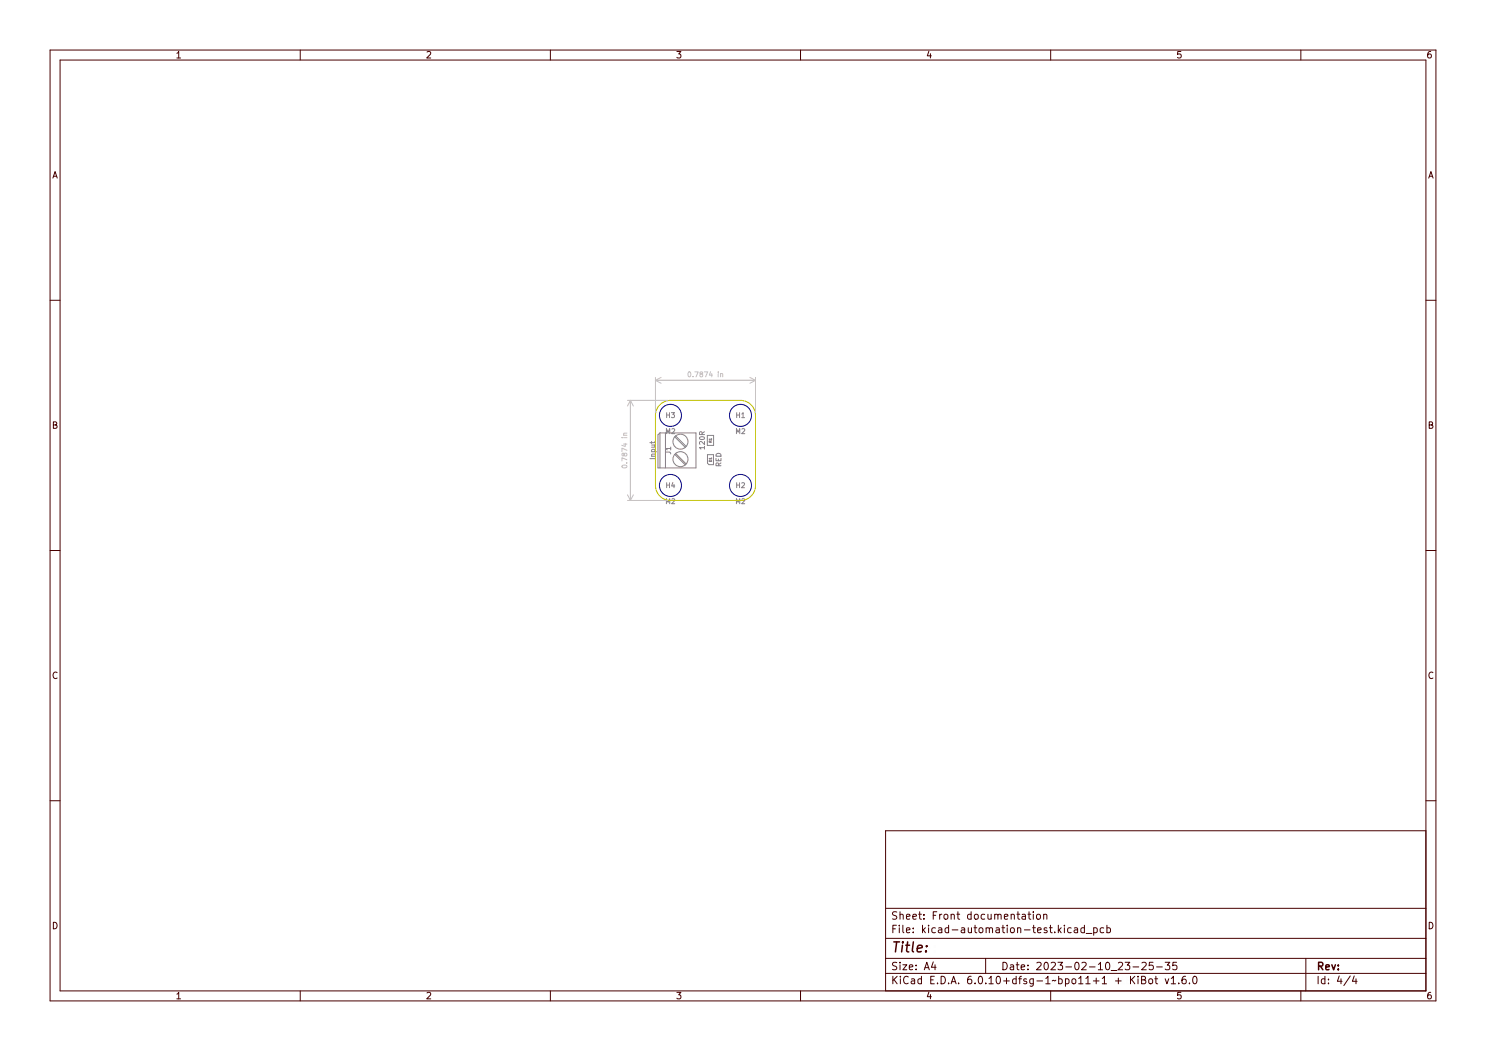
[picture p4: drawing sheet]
<svg xmlns="http://www.w3.org/2000/svg" width="297mm" height="210mm" viewBox="0 0 297 210" stroke-linecap="round" stroke-linejoin="round" font-family="sans-serif">
<g fill="none" stroke="#848484" stroke-width=".2">
<path d="M129.9 91.6h1M130 91.3l.1 .2h.7l.1-.2v.6l-.1-.2h-.7l-.1 .2zM130.2 88.1l.1 .3h.5l.1-.3v.3l-.6 .1-.1 .2v-.2h-.2v-.1h.2zM130.2 88.9h.7l-.1 .1a.23 .23 0 0 1 .1 .3 .23 .23 0 0 1-.2 .2h-.5v-.2h.5l.1-.1-.1-.2h-.5zM130.2 91.2h.7M130.2 90.2h1M130.2 88.9h.7M130.2 88.2v.4M130.3 90.6l.6-.1v.1h-.5l-.1 .2 .1 .1h.5v.2h-.7zM130.3 90.2l-.1-.2 .2-.2 .4 .1v.3M130.3 89.7a.35 .35 0 0 1 .4 0 .35 .35 0 0 1 .2 .4h.3v.2h-1zM130.4 89.8l.4 .1a.24 .24 0 0 1-.2 .2 .24 .24 0 0 1-.2-.3z"/>
<path d="M130.8 88.9v.4h-.6M130.9 90.7l-.6 .1v.4M130.9 88.2l-.2 .2h-.8M131.9 86.5h7.2v7h-7.6v-6.6zM131.9 86.5v7M133 86.5v7M133 90.3l.9 .1 .1 .3M133.1 90.2h.7a.28 .28 0 0 1 .3 .2 .28 .28 0 0 1-.2 .3 .23 .23 0 0 0 .1-.2 .23 .23 0 0 0-.2-.2h-.6v.2h-.1zM133.1 89.5h.9l.1-.2v.5l-.1-.2h-.8l.1 .2h-.1zM134 89.6h-1l.3 .3M134 89.3v.6M134.8 87.3l2.1 2.1"/>
<path d="M134.8 90.8l2.1 2.1M135 87.1l2.1 2.1M135 90.6l2.1 2.1M139.8 87.4a.49 .49 0 0 1 .6-.2 .49 .49 0 0 1 .3 .5 .49 .49 0 0 1-.5 .2 .49 .49 0 0 1-.4-.5zM139.9 89.1h.8l.1-.2v.5l-.1-.2h-.7v.2h-.1zM139.9 88.2l.3-.1 .5 .4v-.4h.1v.6l-.5-.4a.23 .23 0 0 0-.4 .1 .23 .23 0 0 0 .1 .3l-.1-.1zM139.9 86.6l.3-.1 .2 .2 .4-.3-.4 .4v.2h.4v.1h-.9zM140 87.3h.6l.2 .1a.47 .47 0 0 1-.5 .5 .47 .47 0 0 1-.4-.5zM140 87.5a.44 .44 0 0 1 .7 .2 .44 .44 0 0 1-.7-.2zM140 86.7h.3v.3h-.3zM140.3 86.8v-.5h-.4l-.1 .5h1M140.8 89.4h-1l.3 .3"/>
<path d="M140.8 88.2v.6l-.7-.6-.3 .2 .1 .4M140.8 89.2v.5M140.8 86.2l-.5 .4M141.4 87h1.2v2h-1.2zM141.4 90.8h1.2v2h-.9l-.3-.3zM141.7 91.6l.5-.1v.2l-.4-.1v.2zM141.7 87.7l.5-.1v.3l-.4-.1v.1zM141.8 92a.26 .26 0 0 1 .3-.1 .26 .26 0 0 1 .1 .3h-.5zM141.8 88.1h.2l.2-.1-.2 .2 .2 .1h-.5zM141.8 91.9h.4v.3h-.5zM141.8 88.1l.2 .2h-.2zM141.8 92h.3l.1 .1h-.4z"/>
<path d="M142 88.4l-.1-.3h-.1l-.1 .3h.5M142.2 91.6h-.5l.2 .1M142.2 87.7h-.5l.2 .2M142.2 87.6v.3M142.2 91.4v.3M142.2 88.1l-.2 .1M143.1 91.6v.4h1v-.4M143.1 90.8a.54 .54 0 0 1 .7-.2 .54 .54 0 0 1 .3 .5h-1zM143.2 91.5h.1v.5h.3v-.4h.1v.4h.3v-.5h.1v.6h-.9zM143.2 92.4h.3l.2 .1 .4-.3-.4 .5v.1h.4v.1h-.9zM143.3 90.8l.3-.1a.45 .45 0 0 1 .5 .6h-.9zM143.3 92.5h.3v.3h-.3z"/>
<path d="M143.4 90.9h.5l.1 .3h-.7zM143.6 91.7v.3M143.6 93v-.4l-.4-.1-.1 .5h1M144.1 92.5l-.5 .3"/>
<circle cx="136" cy="88.2" r="1.5"/>
<circle cx="136" cy="91.7" r="1.5"/>
<circle cx="140.3" cy="87.6" r=".09"/>
</g>
<path d="M131.6 81.1a2.99 2.99 0 0 1 2.4-1.1h14a3 3 0 0 1 3 3v14a3 3 0 0 1-3 3h-14a3 3 0 0 1-3-3v-14l.1-.7z" fill="none" stroke="#c2c200" stroke-width=".2"/>
<g fill="none" stroke="#c2c2c2" stroke-width=".2">
<path d="M125.4 80h8.1M126 80v20M126 80l-.6 1.1M126 80l.6 1.1M131 75.4v7.1M131 76h20M131 76l1.1 .6M132.1 75.4l-1.1 .6M137.5 74.5l.1-.1a.47 .47 0 0 1 .5 .5 .47 .47 0 0 1-.5 .4l-.1-.2zM137.7 74.5a.4 .4 0 0 1 .3 .4 .4 .4 0 0 1-.3 .3l-.1-.3zM138.5 75.1h.2v.2h-.2zM139.1 74.4h.6l-.4 .9h-.1l.3-.8h-.4z"/>
<path d="M140 74.4a.27 .27 0 0 1 .4 0 .27 .27 0 0 1-.1 .4 .28 .28 0 0 1 .1 .4 .28 .28 0 0 1-.4 0 .28 .28 0 0 1 .1-.4l-.2-.1zM140.7 74.4h.6l-.4 .9h-.1l.3-.8h-.4zM141.8 74.4h.2v.6h.1l-.1 .3h-.1v-.2h-.4zM141.9 74.5v.5h-.3zM143.2 74.6h.3v.6l.2 .1h-.6l.2-.1v-.5zM143.3 74.3l.2 .2zM143.9 74.6l.1 .1a.24 .24 0 0 1 .3-.1 .24 .24 0 0 1 .2 .3v.4h-.1l-.1-.5-.1-.1-.1 .1-.1 .5h-.1zM149.9 75.4l1.1 .6M151 75.4v7.1M151 76l-1.1 .6M124.3 87.5l.2 .1zM124.4 91.3l.9 .3v.2l-.8-.4v.5h-.1z"/>
<path d="M124.4 89.7l.9 .3v.2l-.8-.4v.5h-.1zM124.4 89h.6l.1-.2 .2 .3h-.2v.4h-.1l-.6-.4zM124.4 90.6l.3-.1 .1 .2a.28 .28 0 0 1 .4-.1 .28 .28 0 0 1 0 .4 .28 .28 0 0 1-.4-.1 .27 .27 0 0 1-.4 .1 .27 .27 0 0 1 0-.4zM124.5 93l.6-.1 .2 .2a.47 .47 0 0 1-.4 .4 .47 .47 0 0 1-.5-.4zM124.5 93.1a.44 .44 0 0 1 .7 .2 .44 .44 0 0 1-.7-.2zM124.5 89.1h.5v.3zM124.6 87.5h.6l.1-.2v.6l-.1-.3h-.5l-.1 .2zM124.7 86.5h.6v.1h-.5l-.1 .2 .1 .1h.5v.1h-.7zM125.1 92.3h.2v.2h-.2zM125.4 100h8.1M125.4 98.9l.6 1.1M126.6 98.9l-.6 1.1"/>
<circle cx="137.8" cy="74.8" r=".09"/>
<circle cx="140.2" cy="75.1" r=".19"/>
<circle cx="140.2" cy="74.6" r=".17"/>
<circle cx="124.6" cy="90.8" r=".17"/>
<circle cx="124.8" cy="93.2" r=".09"/>
<circle cx="125.1" cy="90.8" r=".19"/>
</g>
<g fill="none" stroke="#000084" stroke-width=".2">
<circle cx="134" cy="97" r="2.2"/>
<circle cx="134" cy="83" r="2.2"/>
<circle cx="148" cy="97" r="2.2"/>
<circle cx="148" cy="83" r="2.2"/>
</g>
<g fill="none" stroke="#480000" stroke-width=".2">
<path d="M10 10h277v190h-277zM12 12h273v186h-273zM60 10v2M110 10v2M160 10v2M210 10v2M260 10v2M10 60h2M285 60h2M10 110h2M285 110h2M10 160h2"/>
<path d="M285 160h2M285 166h-108v32M60 198v2M110 198v2M160 198v2M177 181.5h108M177 187.5h108M177 191.5h108M177 194.5h108M178.1 195.2h.2v.6l.6-.6h.3l-.6 .6 .6 .8h-.3l-.4-.7-.2 .1v.6h-.2zM178.2 185h.9v.1h-.7v.5h.6v.1h-.6v.7h-.2zM178.2 182.4l.6-.1h.2v.2a.31 .31 0 0 0-.5-.1 .31 .31 0 0 0-.1 .4 .5 .5 0 0 1 .6 .6 .5 .5 0 0 1-.8 .3l-.1-.2a.34 .34 0 0 0 .5 .1 .34 .34 0 0 0 .1-.5 .47 .47 0 0 1-.5-.2 .47 .47 0 0 1 0-.5z"/>
<path d="M178.2 192.5l.6-.1h.2v.2a.31 .31 0 0 0-.5-.1 .31 .31 0 0 0-.1 .4 .5 .5 0 0 1 .6 .6 .5 .5 0 0 1-.8 .3l-.1-.3a.34 .34 0 0 0 .5 .2 .34 .34 0 0 0 .1-.5 .47 .47 0 0 1-.5-.2 .47 .47 0 0 1 0-.5zM179.4 182.2h.2v.6a.35 .35 0 0 1 .4-.2 .35 .35 0 0 1 .2 .4v.7h-.2v-.8l-.2-.1-.2 .2v.7h-.2zM179.4 185.3h.5v1h.3v.1h-.8v-.1h.3v-.8h-.3zM179.4 192.7h.5v1h.3v.1h-.8v-.1h.3v-.8h-.3zM179.4 195.5h.5v1h.3v.1h-.8v-.1h.3v-.8h-.3zM179.7 184.9h.2v.2h-.2zM179.7 192.3h.2v.2h-.2zM179.7 195.1h.2v.2h-.2zM180.5 184.9h.5v1.2l.4 .2v.1l-.5-.1-.1-1.3h-.3zM180.6 192.7h.8l-.6 1h.6v.1h-.8l.6-.9h-.6zM180.6 182.8l.2-.2a.48 .48 0 0 1 .5 .1 .48 .48 0 0 1 .2 .5h-.8a.42 .42 0 0 0 .3 .4 .42 .42 0 0 0 .4-.1 .47 .47 0 0 1-.4 .3 .47 .47 0 0 1-.4-.3zM180.7 195.3a.4 .4 0 0 1 .4-.2 .4 .4 0 0 1 .3 .3 .56 .56 0 0 0-.7 .4 .56 .56 0 0 0 .5 .7l.2-.1a.43 .43 0 0 1-.4 .3 .43 .43 0 0 1-.4-.4l-.1-.6z"/>
<path d="M180.8 182.8h.3l.2 .3h-.6zM181.8 195.6l.3-.1a.43 .43 0 0 1 .5 .5v.6h-.2v-.1a.38 .38 0 0 1-.4 .1 .38 .38 0 0 1-.3-.4 .38 .38 0 0 1 .5-.3h.2a.35 .35 0 0 0-.2-.3 .35 .35 0 0 0-.4 .2zM181.9 182.8l.1-.2a.48 .48 0 0 1 .5 .1 .48 .48 0 0 1 .2 .5h-.8a.42 .42 0 0 0 .3 .4 .42 .42 0 0 0 .4-.1 .47 .47 0 0 1-.4 .3 .47 .47 0 0 1-.4-.3zM181.9 185.5l.1-.2a.48 .48 0 0 1 .5 .1 .48 .48 0 0 1 .2 .5h-.8a.42 .42 0 0 0 .3 .4 .42 .42 0 0 0 .4-.1 .47 .47 0 0 1-.4 .3 .47 .47 0 0 1-.4-.3zM181.9 192.9l.1-.2a.48 .48 0 0 1 .5 .1 .48 .48 0 0 1 .2 .5h-.8a.42 .42 0 0 0 .3 .4 .42 .42 0 0 0 .4-.1 .47 .47 0 0 1-.4 .3 .47 .47 0 0 1-.4-.3zM182 196.1h.4a.31 .31 0 0 1-.1 .3 .31 .31 0 0 1-.4 0zM182 182.8h.3l.2 .3h-.6zM182 185.5h.3l.2 .3h-.6zM182 192.9h.3l.2 .3h-.6zM183 195.7l.3-.2 .3 .2v-.6h.2v1.5h-.2v-.1a.46 .46 0 0 1-.6 0 .46 .46 0 0 1-.1-.6zM183.2 195.8l.1-.1a.4 .4 0 0 1 .3 .4 .4 .4 0 0 1-.3 .4l-.2-.2zM183.2 182.3h.2v.3h.4v.2h-.4v.7l.4 .1v.1h-.4l-.2-.2v-.7h-.3v-.2h.3z"/>
<path d="M183.3 185.4h.2v.3h-.2zM183.3 186.1h.2v.3h-.2zM183.3 192.8h.2v.3h-.2zM183.3 193.5h.2v.3h-.2zM184.5 182.7h.2v.3h-.2zM184.5 183.4h.2v.3h-.2zM185.4 195.2h.9v.1h-.7v.5h.6v.1h-.6v.6h.7v.1h-.9zM185.4 184.9h.2v.9l.5-.5h.2l-.4 .4 .5 .7h-.2l-.4-.5-.2 .1v.4h-.2zM185.7 192.4h.2l.5 1.4h-.2l-.1-.4h-.6l-.1 .4h-.2zM185.8 192.5l.2 .8h-.4zM186.6 182.3h.9v.1h-.7v.5h.6v.1h-.6v.7h-.2zM186.7 185.3h.4v1h.4v.1h-.9v-.1h.3v-.8h-.2z"/>
<path d="M186.9 196.3h.2v.3h-.2zM186.9 184.9h.2v.2h-.2zM187.1 192.4h.2v.9h.2v.2h-.2v.3h-.2v-.3h-.6zM187.1 192.5v.8h-.4zM187.7 195.2a.75 .75 0 0 1 1 .7 .75 .75 0 0 1-1 .7zM187.9 195.3a.57 .57 0 0 1 .6 .6 .57 .57 0 0 1-.6 .6zM187.9 185.5a.39 .39 0 0 1 .4-.2 .39 .39 0 0 1 .3 .3 .4 .4 0 0 0-.5 0 .4 .4 0 0 0 0 .5 .4 .4 0 0 0 .5 .1 .45 .45 0 0 1-.5 .2 .45 .45 0 0 1-.3-.5zM188 182.6h.1v.2l.1-.1a.28 .28 0 0 1 .3-.1 .28 .28 0 0 1 .2 .3 .36 .36 0 0 0-.4-.1 .36 .36 0 0 0-.2 .4v.5h-.1zM189 185.4l.3-.1a.43 .43 0 0 1 .5 .5v.6h-.1v-.1a.38 .38 0 0 1-.5 .1 .38 .38 0 0 1-.2-.4 .38 .38 0 0 1 .4-.3h.3a.35 .35 0 0 0-.3-.3 .35 .35 0 0 0-.4 .2zM189.2 185.9h.5a.31 .31 0 0 1-.2 .3 .31 .31 0 0 1-.4 0zM189.2 182.9l.1-.1a.4 .4 0 0 1 .4 .4 .4 .4 0 0 1-.4 .4l-.1-.2zM189.3 196.3h.2v.3h-.2z"/>
<path d="M190.2 182.6h.2v.2a.35 .35 0 0 1 .4-.2 .35 .35 0 0 1 .2 .4v.7h-.1l-.1-.8-.2-.1-.2 .2v.7h-.2zM190.3 185.5l.3-.2 .3 .2v-.6h.1v1.5h-.1v-.1a.46 .46 0 0 1-.7 0 .46 .46 0 0 1 0-.6zM190.4 185.6l.1-.1a.4 .4 0 0 1 .4 .4 .4 .4 0 0 1-.4 .4l-.2-.2zM190.5 195.2h.2l.5 1.4h-.2l-.1-.4h-.5l-.1 .4h-.2zM190.6 195.3l.2 .8h-.4zM191.6 185.8h.5v.2h-.5zM191.6 182.3h.2v.3h.4v.2h-.4v.7l.4 .1v.1h-.4l-.1-.2-.1-.7h-.3v-.2h.3zM191.7 196.3h.2v.3h-.2zM192.6 185.4l.3-.1a.43 .43 0 0 1 .6 .5v.6h-.2v-.1a.38 .38 0 0 1-.5 .1 .38 .38 0 0 1-.2-.4 .38 .38 0 0 1 .4-.3h.3a.35 .35 0 0 0-.3-.3 .35 .35 0 0 0-.4 .2zM192.8 185.9h.5a.31 .31 0 0 1-.2 .3 .31 .31 0 0 1-.4 0zM193.8 185.3h.2v.8l.2 .2 .3-.2v-.8h.2v1.1h-.2v-.1a.35 .35 0 0 1-.5 .1 .35 .35 0 0 1-.2-.4zM193.9 182.8l.3-.2 .3 .2v-.6h.1v1.5h-.1v-.1a.46 .46 0 0 1-.7 0 .46 .46 0 0 1 0-.6z"/>
<path d="M193.9 195.3a.37 .37 0 0 1 .4-.2 .37 .37 0 0 1 .3 .3 .43 .43 0 0 0-.5 0 .43 .43 0 0 0-.2 .5 .46 .46 0 0 1 .7 0 .46 .46 0 0 1-.2 .7 .46 .46 0 0 1-.6-.3zM194 182.9l.1-.1a.4 .4 0 0 1 .4 .4 .4 .4 0 0 1-.4 .4l-.1-.2zM195.2 182.9l.1-.1a.4 .4 0 0 1 .4 .4 .4 .4 0 0 1-.4 .4l-.1-.2zM195.3 185h.1v.3h.4v.2h-.4v.7l.4 .1v.1h-.4l-.1-.2v-.7h-.3v-.2h.3zM195.3 196.3h.3v.3h-.3zM196.3 195.3a.57 .57 0 0 1 .7 .1 .57 .57 0 0 1 .1 .7 .5 .5 0 0 1-.6 .5 .5 .5 0 0 1-.3-.7zM196.4 182.8a.39 .39 0 0 1 .4-.2 .39 .39 0 0 1 .3 .3 .4 .4 0 0 0-.6 0 .4 .4 0 0 0 0 .5 .4 .4 0 0 0 .6 .1 .45 .45 0 0 1-.6 .2 .45 .45 0 0 1-.3-.5zM196.4 185.6l.1-.1a.4 .4 0 0 1 .4 .4 .4 .4 0 0 1-.4 .4l-.1-.2zM196.5 195.3a.61 .61 0 0 1 .3 1v.2a.61 .61 0 0 1-.4-1.1zM197 191.5v3M197.3 185.3l1 .1v1h-.1l-.1-1-.2 .2v.8h-.1l-.2-1-.1 1h-.2zM197.4 182.6h.2v.8l.2 .2 .3-.2v-.8h.2v1.1h-.2v-.1a.35 .35 0 0 1-.5 .1 .35 .35 0 0 1-.2-.4z"/>
<path d="M197.7 196.3h.3v.3h-.3zM198.6 182.6l.9 .1 .1 1h-.2l-.1-.9-.2 .1v.8h-.1l-.2-.9-.1 .9h-.1zM198.7 185.4l.2-.1a.43 .43 0 0 1 .6 .5v.6h-.2v-.1a.38 .38 0 0 1-.5 .1 .38 .38 0 0 1-.2-.4 .38 .38 0 0 1 .5-.3h.2a.35 .35 0 0 0-.3-.3 .35 .35 0 0 0-.3 .2zM198.7 195.2h.5v1.3h.3v.1h-.8v-.1h.3v-1.2l-.3 .1zM198.8 185.9h.5a.31 .31 0 0 1-.1 .3 .31 .31 0 0 1-.4 0zM199.9 195.3a.57 .57 0 0 1 .7 .1 .57 .57 0 0 1 .1 .7 .5 .5 0 0 1-.6 .5 .5 .5 0 0 1-.3-.7zM199.9 182.8l.2-.2a.48 .48 0 0 1 .5 .1 .48 .48 0 0 1 .1 .5h-.7a.42 .42 0 0 0 .2 .4 .42 .42 0 0 0 .5-.1 .47 .47 0 0 1-.4 .3 .47 .47 0 0 1-.5-.3zM200.1 182.8h.3l.2 .3h-.6zM200.1 185h.1v.3h.5v.2h-.5l.1 .7 .4 .1v.1h-.4l-.2-.2v-.7h-.3v-.2h.3zM200.1 192.4a.75 .75 0 0 1 1 .7 .75 .75 0 0 1-1 .7zM200.1 195.3a.61 .61 0 0 1 .4 1l-.1 .2a.61 .61 0 0 1-.4-1.1zM200.3 192.5a.57 .57 0 0 1 .5 .6 .57 .57 0 0 1-.5 .6z"/>
<path d="M200.9 195.9h.5v-.4h.1v.4h.5v.2h-.5v.4h-.1v-.4h-.5zM201 182.6h.2v.2a.35 .35 0 0 1 .5-.2 .35 .35 0 0 1 .2 .4v.7h-.2v-.8l-.2-.1-.3 .2v.7h-.2zM201.1 185.3h.5v1h.3v.1h-.9v-.1h.4v-.8h-.3zM201.4 184.9h.2v.2h-.2zM201.4 192.8l.3-.1a.43 .43 0 0 1 .5 .5v.6h-.2v-.1a.38 .38 0 0 1-.5 .1 .38 .38 0 0 1-.2-.4 .38 .38 0 0 1 .5-.3h.2a.35 .35 0 0 0-.2-.3 .35 .35 0 0 0-.4 .2zM201.6 193.3h.4a.31 .31 0 0 1-.1 .3 .31 .31 0 0 1-.4 0zM202.3 195.7l.3-.2 .3 .2v-.6h.2v1.5h-.2v-.1a.46 .46 0 0 1-.6 0 .46 .46 0 0 1-.1-.6zM202.4 195.8l.1-.1a.4 .4 0 0 1 .4 .4 .4 .4 0 0 1-.4 .4l-.1-.2zM202.5 185.6v-.1a.4 .4 0 0 1 .4 .4 .4 .4 0 0 1-.4 .4l-.1-.2zM202.5 182.3h.2v.3h.4v.2h-.4v.7l.4 .1v.1h-.4l-.2-.2v-.7h-.3v-.2h.3zM202.8 192.4h.2v.3h.4v.2h-.4v.7l.4 .1v.1h-.4l-.2-.2v-.7h-.3v-.2h.3zM203.5 185.3h.1v.2a.35 .35 0 0 1 .5-.2 .35 .35 0 0 1 .2 .4v.7h-.2v-.8l-.2-.1-.3 .2v.7h-.1z"/>
<path d="M203.5 195.5h.2l.2-.4h.4v.1l-.4 .1v.2h.4v.2h-.4v.9h-.2v-.9h-.2zM203.5 182.7l.3-.1a.43 .43 0 0 1 .5 .5v.6h-.2v-.1a.38 .38 0 0 1-.5 .1 .38 .38 0 0 1-.2-.4 .38 .38 0 0 1 .5-.3h.2a.35 .35 0 0 0-.2-.3 .35 .35 0 0 0-.4 .2zM203.6 183.2h.5a.31 .31 0 0 1-.1 .3 .31 .31 0 0 1-.4 0zM203.8 192.9l.2-.2a.48 .48 0 0 1 .5 .1 .48 .48 0 0 1 .2 .5h-.8a.42 .42 0 0 0 .3 .4 .42 .42 0 0 0 .4-.1 .47 .47 0 0 1-.4 .3 .47 .47 0 0 1-.4-.3zM204 192.9h.3l.2 .3h-.6zM204.8 195.6l.5-.1 .1 .1-.1 .1a.25 .25 0 0 0-.3-.1 .25 .25 0 0 0-.1 .3 .38 .38 0 0 1 .5 .3 .38 .38 0 0 1-.4 .4h-.3v-.2a.31 .31 0 0 0 .3 .1 .31 .31 0 0 0 .2-.3 .42 .42 0 0 1-.4-.2 .42 .42 0 0 1 0-.4zM204.8 185.8h.5v.2h-.5zM204.9 182.3h.2v.3h.4v.2h-.4v.7l.4 .1v.1h-.4l-.2-.2v-.7h-.3v-.2h.3zM205.3 192.8h.2v.3h-.2zM205.3 193.5h.2v.3h-.2zM205.9 195.7l.3-.2 .3 .2v-.2h.2v1a.53 .53 0 0 1-.8 .5v-.2a.36 .36 0 0 0 .4 .1 .36 .36 0 0 0 .2-.5v.1a.48 .48 0 0 1-.7 0 .48 .48 0 0 1 0-.7zM205.9 182.6h.5v1h.3v.1h-.9v-.1h.4v-.8h-.3z"/>
<path d="M206 195.8l.1-.1a.39 .39 0 0 1 .4 .4 .39 .39 0 0 1-.4 .4l-.1-.3zM206.1 185h.2v.3h.4v.2h-.4v.7l.4 .1v.1h-.4l-.2-.2v-.7h-.3v-.2h.3zM206.2 182.2h.2v.2h-.2zM207.1 185.5l.2-.2a.48 .48 0 0 1 .5 .1 .48 .48 0 0 1 .2 .5h-.8a.42 .42 0 0 0 .3 .4 .42 .42 0 0 0 .4-.1 .47 .47 0 0 1-.4 .3 .47 .47 0 0 1-.4-.3zM207.2 196h.5v.2h-.5zM207.3 182.9l.1-.1a.4 .4 0 0 1 .4 .4 .4 .4 0 0 1-.4 .4l-.2-.2zM207.3 185.5h.3l.2 .3h-.6zM207.4 192.4a.53 .53 0 0 1 .8 .1 .53 .53 0 0 1-.3 .8l-.3 .4h.6v.1h-.9l.4-.5a.41 .41 0 0 0 .3-.4 .41 .41 0 0 0-.3-.4l-.3 .1zM208.3 182.6h.1v.2a.35 .35 0 0 1 .5-.2 .35 .35 0 0 1 .2 .4v.7h-.2v-.8l-.2-.1-.2 .2-.1 .7h-.1zM208.3 195.2h.5v1.3h.3v.1h-.8v-.1h.3v-1.2l-.3 .1zM208.4 185.4l.5-.1 .1 .1-.1 .1a.25 .25 0 0 0-.3-.1 .25 .25 0 0 0-.1 .3 .38 .38 0 0 1 .5 .3 .38 .38 0 0 1-.4 .4h-.3v-.2a.31 .31 0 0 0 .3 .1 .31 .31 0 0 0 .2-.3 .42 .42 0 0 1-.4-.2 .42 .42 0 0 1 0-.4zM208.7 192.5a.57 .57 0 0 1 .7 .1 .57 .57 0 0 1 .1 .7 .5 .5 0 0 1-.7 .5 .5 .5 0 0 1-.3-.7z"/>
<path d="M208.9 192.5a.61 .61 0 0 1 .3 1l-.1 .2a.61 .61 0 0 1-.3-1.1zM209.4 196l1-.1a.49 .49 0 0 1-.7 .1l-.3 .1zM209.7 185h.2v.3h.4v.2h-.4v.7l.4 .1v.1h-.4l-.2-.2v-.7h-.3v-.2h.3zM209.8 192.4a.53 .53 0 0 1 .8 .1 .53 .53 0 0 1-.3 .8l-.3 .4h.6v.1h-.8l.3-.5a.41 .41 0 0 0 .3-.4 .41 .41 0 0 0-.3-.4l-.3 .1zM210 198v2M210.7 195.1h.2v.6a.53 .53 0 0 1 .7 .3 .53 .53 0 0 1-.5 .6l-.2-.1v.1h-.2zM210.9 195.8l.1-.1a.4 .4 0 0 1 .4 .4 .4 .4 0 0 1-.4 .4l-.1-.2zM211 186.1h.2v.3h-.2zM211 192.4a.46 .46 0 0 1 .6 0 .46 .46 0 0 1 .1 .6h-.1a.47 .47 0 0 1 .2 .7 .47 .47 0 0 1-.8 .1l-.1-.2a.35 .35 0 0 0 .6 .1 .35 .35 0 0 0 0-.6h-.3v-.1h.1a.26 .26 0 0 0 .3-.4 .26 .26 0 0 0-.4-.1l-.2 .1zM211.9 195.5h.2v.2a.53 .53 0 0 1 .7 .3 .53 .53 0 0 1-.5 .6l-.2-.1v.5h-.2zM211.9 184.9h.2v.9l.5-.5h.2l-.4 .4 .5 .7h-.3l-.4-.5-.1 .1v.4h-.2zM212.1 195.8l.1-.1a.4 .4 0 0 1 .4 .4 .4 .4 0 0 1-.4 .4l-.1-.2z"/>
<path d="M212.4 193.2h.5v.2h-.5zM213.1 185.3h.5v1h.4v.1h-.9v-.1h.3v-.8h-.3zM213.3 195.8l.1-.1a.4 .4 0 0 1 .4 .4 .4 .4 0 0 1-.4 .4l-.2-.2zM213.4 184.9h.2v.2h-.2zM213.5 192.5a.57 .57 0 0 1 .7 .1 .57 .57 0 0 1 .1 .7 .5 .5 0 0 1-.6 .5 .5 .5 0 0 1-.4-.7zM213.7 192.5a.61 .61 0 0 1 .3 1l-.1 .2a.61 .61 0 0 1-.3-1.1zM214.3 195.2h.6v1.3h.3v.1h-.8v-.1h.3v-1.2l-.4 .1zM214.4 185.5a.39 .39 0 0 1 .4-.2 .39 .39 0 0 1 .3 .3 .4 .4 0 0 0-.5 0 .4 .4 0 0 0 0 .5 .4 .4 0 0 0 .5 .1 .45 .45 0 0 1-.5 .2 .45 .45 0 0 1-.3-.5zM214.6 192.4a.53 .53 0 0 1 .8 .1 .53 .53 0 0 1-.3 .8l-.3 .4h.7v.1h-.9l.3-.5a.41 .41 0 0 0 .3-.4 .41 .41 0 0 0-.3-.4l-.3 .1zM215.5 185.4l.3-.1a.43 .43 0 0 1 .5 .5v.6h-.1v-.1a.38 .38 0 0 1-.5 .1 .38 .38 0 0 1-.3-.4 .38 .38 0 0 1 .5-.3h.3a.35 .35 0 0 0-.3-.3 .35 .35 0 0 0-.4 .2zM215.5 195.2h.6v1.3h.3v.1h-.8v-.1h.3v-1.2l-.4 .1zM215.7 185.9h.5a.31 .31 0 0 1-.2 .3 .31 .31 0 0 1-.4 0z"/>
<path d="M216 193.2h.5v.2h-.5zM216.6 195.9h.4v-.4h.2v.4h.4v.2h-.4v.4h-.2v-.4h-.4zM216.7 185.5l.3-.2 .3 .2v-.6h.2v1.5h-.2v-.1a.46 .46 0 0 1-.6 0 .46 .46 0 0 1-.1-.6zM216.9 185.6l.1-.1a.4 .4 0 0 1 .3 .4 .4 .4 0 0 1-.3 .4l-.2-.2zM217.1 192.4h.5v1.3h.3v.1h-.8v-.1h.3v-1.2l-.3 .1zM217.7 186.8l1.2 .1zM217.9 195.2h.6v1.3h.3v.1h-.8v-.1h.3v-1.2l-.4 .1zM218.3 192.5a.57 .57 0 0 1 .7 .1 .57 .57 0 0 1 .1 .7 .5 .5 0 0 1-.6 .5 .5 .5 0 0 1-.3-.7zM218.5 192.5a.61 .61 0 0 1 .3 1v.2a.61 .61 0 0 1-.4-1.1zM219.1 185.3h.2v.2a.53 .53 0 0 1 .8 .3 .53 .53 0 0 1-.6 .6l-.2-.1v.5h-.2zM219.2 194.2l1.2 .1zM219.3 185.6l.1-.1a.4 .4 0 0 1 .4 .4 .4 .4 0 0 1-.4 .4l-.1-.2z"/>
<path d="M220.2 195.9h.4v-.4h.2v.4h.4v.2h-.4v.4h-.2v-.4h-.4zM220.4 185.5a.39 .39 0 0 1 .4-.2 .39 .39 0 0 1 .4 .3 .4 .4 0 0 0-.6 0 .4 .4 0 0 0 0 .5 .4 .4 0 0 0 .6 .1 .45 .45 0 0 1-.6 .2 .45 .45 0 0 1-.3-.5zM220.6 192.4a.53 .53 0 0 1 .8 .1 .53 .53 0 0 1-.3 .8l-.3 .4h.7v.1h-.9l.3-.5a.41 .41 0 0 0 .4-.4 .41 .41 0 0 0-.4-.4l-.3 .1zM221.5 184.9h.2v.6a.53 .53 0 0 1 .8 .3 .53 .53 0 0 1-.6 .6l-.2-.1v.1h-.2zM221.8 185.6v-.1a.4 .4 0 0 1 .4 .4 .4 .4 0 0 1-.4 .4l-.1-.2zM221.8 192.4a.46 .46 0 0 1 .6 0 .46 .46 0 0 1 .1 .6h-.1a.47 .47 0 0 1 .2 .7 .47 .47 0 0 1-.7 .1l-.1-.2a.35 .35 0 0 0 .5 .1 .35 .35 0 0 0 0-.6h-.3v-.1h.2a.26 .26 0 0 0 .2-.4 .26 .26 0 0 0-.4-.1l-.2 .1zM222.7 195.2h.2v.6l.6-.6h.2l-.6 .6 .6 .8h-.2l-.5-.7-.1 .1v.6h-.2zM223.2 193.2h.5v.2h-.5zM224 195.5h.4v1h.4v.1h-.9v-.1h.4v-.8h-.3zM224.2 192.4a.53 .53 0 0 1 .8 .1 .53 .53 0 0 1-.3 .8l-.3 .4h.7v.1h-.9l.3-.5a.41 .41 0 0 0 .4-.4 .41 .41 0 0 0-.4-.4l-.3 .1zM224.3 195.1h.1v.2h-.1zM225.1 195.2h.4a.35 .35 0 0 1 .5 .2 .35 .35 0 0 1-.3 .4 .4 .4 0 0 1 .3 .5 .4 .4 0 0 1-.5 .3h-.4z"/>
<path d="M225.3 195.9h.2a.27 .27 0 0 1 .3 .3 .27 .27 0 0 1-.3 .3h-.2zM225.3 195.3h.2a.22 .22 0 0 1 .3 .2 .22 .22 0 0 1-.3 .3h-.2zM225.5 192.4h.7v.1h-.6v.4a.53 .53 0 0 1 .7 .6 .53 .53 0 0 1-.9 .3v-.2a.38 .38 0 0 0 .5 .1 .38 .38 0 0 0 .1-.6 .38 .38 0 0 0-.5 0zM226.5 195.8l.1-.1a.4 .4 0 0 1 .4 .4 .4 .4 0 0 1-.4 .4l-.1-.2zM226.8 193.2h.5v.2h-.5zM227.8 195.2h.1v.3h.4v.2h-.4v.7l.4 .1v.1h-.3l-.2-.2v-.7h-.3v-.2h.3zM227.8 192.4a.46 .46 0 0 1 .6 0 .46 .46 0 0 1 .1 .6h-.1a.47 .47 0 0 1 .2 .7 .47 .47 0 0 1-.7 .1l-.1-.2a.35 .35 0 0 0 .5 .1 .35 .35 0 0 0 0-.6h-.2v-.1h.1a.26 .26 0 0 0 .3-.4 .26 .26 0 0 0-.5-.1l-.2 .1zM229.1 192.4h.7v.1h-.6v.4a.53 .53 0 0 1 .7 .6 .53 .53 0 0 1-.9 .3v-.2a.38 .38 0 0 0 .6 .1 .38 .38 0 0 0 0-.6 .38 .38 0 0 0-.5 0zM229.8 195.5h.2l.3 .9 .4-.9h.2l-.4 1.1h-.3zM231.1 193.2h1.2M231.2 195.2h.5v1.3h.3v.1h-.8v-.1h.3v-1.2l-.3 .1zM232.6 196.3h.3v.3h-.3z"/>
<path d="M232.9 192.2h.9l-.5 .6 .4 .2v.6l-.2 .1-.6-.1M233.6 195.3a.37 .37 0 0 1 .4-.2 .37 .37 0 0 1 .3 .3 .43 .43 0 0 0-.5 0 .43 .43 0 0 0-.1 .5 .46 .46 0 0 1 .7 0 .46 .46 0 0 1-.2 .7 .46 .46 0 0 1-.7-.3zM235 196.3h.3v.3h-.3zM235.1 192.2h-.7v.8l.2-.2 .5 .1 .1 .2-.1 .5-.2 .1-.5-.1M236 195.3a.57 .57 0 0 1 .8 .1 .57 .57 0 0 1 0 .7 .5 .5 0 0 1-.6 .5 .5 .5 0 0 1-.3-.7zM236.2 195.3a.61 .61 0 0 1 .4 1l-.1 .2a.61 .61 0 0 1-.3-1.1zM237.7 196.4v.1M238.5 195.2l.2-.2a.8 .8 0 0 1 .5 .8 .8 .8 0 0 1-.5 .7l-.2-.1-.1-.4zM260 198v2M261 191.5v6.5M263.2 195.2h.8v.1h-.3v1.2h.3v.1h-.8v-.1h.3v-1.2h-.3zM264.4 195.7l.3-.2 .3 .2v-.6h.2v1.5h-.2v-.1a.46 .46 0 0 1-.6 0 .46 .46 0 0 1-.1-.6z"/>
<path d="M264.5 195.8l.1-.1a.4 .4 0 0 1 .4 .4 .4 .4 0 0 1-.4 .4l-.1-.2zM265.8 195.6h.3v.3h-.3zM265.8 196.3h.3v.3h-.3zM268.5 195.2h.2v.9h.2v.2h-.2v.3h-.2v-.3h-.6zM268.5 195.3v.8h-.5zM269.9 195.2h.1l-.7 1.6h-.2zM270.9 195.2h.2v.9h.2v.2h-.2v.3h-.2v-.3h-.6zM270.9 195.3v.8h-.5z"/>
<circle cx="189.4" cy="183.1" r=".53"/>
<circle cx="194.3" cy="196.1" r=".32"/>
<circle cx="195.4" cy="183.1" r=".53"/>
<circle cx="196.6" cy="185.8" r=".53"/>
<circle cx="196.6" cy="195.9" r=".13"/>
<circle cx="200.3" cy="195.9" r=".13"/>
<circle cx="202.6" cy="185.8" r=".53"/>
<circle cx="207.4" cy="183.1" r=".53"/>
<circle cx="209" cy="193.1" r=".13"/>
<circle cx="213.5" cy="196" r=".53"/>
<circle cx="213.8" cy="193.1" r=".13"/>
<circle cx="218.6" cy="193.1" r=".13"/>
<circle cx="226.7" cy="196" r=".53"/>
<circle cx="234" cy="196.1" r=".32"/>
<circle cx="236.4" cy="195.9" r=".13"/>
</g>
<g fill="none" stroke="#480000" stroke-width=".3">
<path d="M178 188.3h1.5v.2h-.6v1.8h-.3v-1.8h-.6zM179.9 188.8h.6v1.3h.5v.2h-1.2v-.2h.5v-1.1h-.4zM180.3 188.2h.2v.3h-.2zM181.7 188.4h.3v.4h.5v.2h-.5v.9l.5 .2v.2a.55 .55 0 0 1-.8-.5v-.8h-.3v-.2h.3zM183 188.2h.6v1.7l.2 .1 .3 .1v.2a.54 .54 0 0 1-.7-.6v-1.3h-.4zM184.7 189a.64 .64 0 0 1 .8-.2 .64 .64 0 0 1 .3 .8h-1a.56 .56 0 0 0 .4 .5 .56 .56 0 0 0 .6-.1v.2a.8 .8 0 0 1-1.1-.1 .8 .8 0 0 1 0-1.1zM185 189.1l.4-.1 .2 .4h-.8zM186.6 188.9h.4v.4h-.4zM186.6 189.9h.4v.4h-.4zM263.1 192.4a.74 .74 0 0 1 .9 .2v.3l-.3 .2 .5 .7h-.2l-.3-.5-.2-.1h-.2v.6h-.2zM263.3 192.5h.2a.26 .26 0 0 1 .3 .3 .26 .26 0 0 1-.3 .2h-.2zM264.4 192.9l.2-.2a.48 .48 0 0 1 .5 .1 .48 .48 0 0 1 .2 .5h-.8a.42 .42 0 0 0 .3 .4 .42 .42 0 0 0 .4-.1 .47 .47 0 0 1-.4 .3 .47 .47 0 0 1-.4-.3z"/>
<path d="M264.6 192.9h.3l.2 .3h-.6zM265.5 192.7h.2l.3 .9 .3-.9h.2l-.4 1.1h-.2zM267.1 192.8h.2v.3h-.2zM267.1 193.5h.2v.3h-.2z"/>
</g>
<text font-size="2.7" fill="#480000" x="178" y="190.3">Title:</text>
<g font-size="2" fill="#480000">
<text x="178" y="183.7">Sheet: Front documentation</text>
<text x="178" y="186.4">File: kicad-automation-test.kicad_pcb</text>
<text x="178" y="193.8">Size: A4</text>
<text x="178" y="196.6">KiCad E.D.A. 6.0.10+dfsg-1~bpo11+1 + KiBot v1.6.0</text>
<text x="200" y="193.8">Date: 2023-02-10_23-25-35</text>
<text x="263" y="196.6">Id: 4/4</text>
<text x="263" y="193.8">Rev:</text>
</g>
<g font-size="1.7" fill="#480000">
<text x="35" y="11.6">1</text>
<text x="85" y="11.6">2</text>
<text x="135" y="11.6">3</text>
<text x="185" y="11.6">4</text>
<text x="235" y="11.6">5</text>
<text x="285" y="11.6">6</text>
<text x="10.5" y="35.6">A</text>
<text x="285.4" y="35.6">A</text>
<text x="10.5" y="85.6">B</text>
<text x="285.4" y="85.6">B</text>
<text x="10.5" y="135.6">C</text>
<text x="285.4" y="135.6">C</text>
<text x="10.5" y="185.6">D</text>
<text x="285.4" y="185.6">D</text>
<text x="35" y="199.6">1</text>
<text x="85" y="199.6">2</text>
<text x="135" y="199.6">3</text>
<text x="185" y="199.6">4</text>
<text x="235" y="199.6">5</text>
<text x="285" y="199.6">6</text>
</g>
<g font-size="1.3" fill="#c2c2c2">
<text x="137.4" y="75.3">0.7874 in</text>
<text x="125.3" y="93.6" transform="rotate(-90 125.3 93.6)">0.7874 in</text>
</g>
<g font-size="1.3" fill="#848484">
<text x="133.2" y="83.5">H3</text>
<text x="147.2" y="83.5">H1</text>
<text x="133.2" y="86.7">M2</text>
<text x="147.2" y="86.7">M2</text>
<text x="133.2" y="100.7">M2</text>
<text x="133.2" y="97.5">H4</text>
<text x="147.2" y="100.7">M2</text>
<text x="147.2" y="97.5">H2</text>
</g>
</svg>
